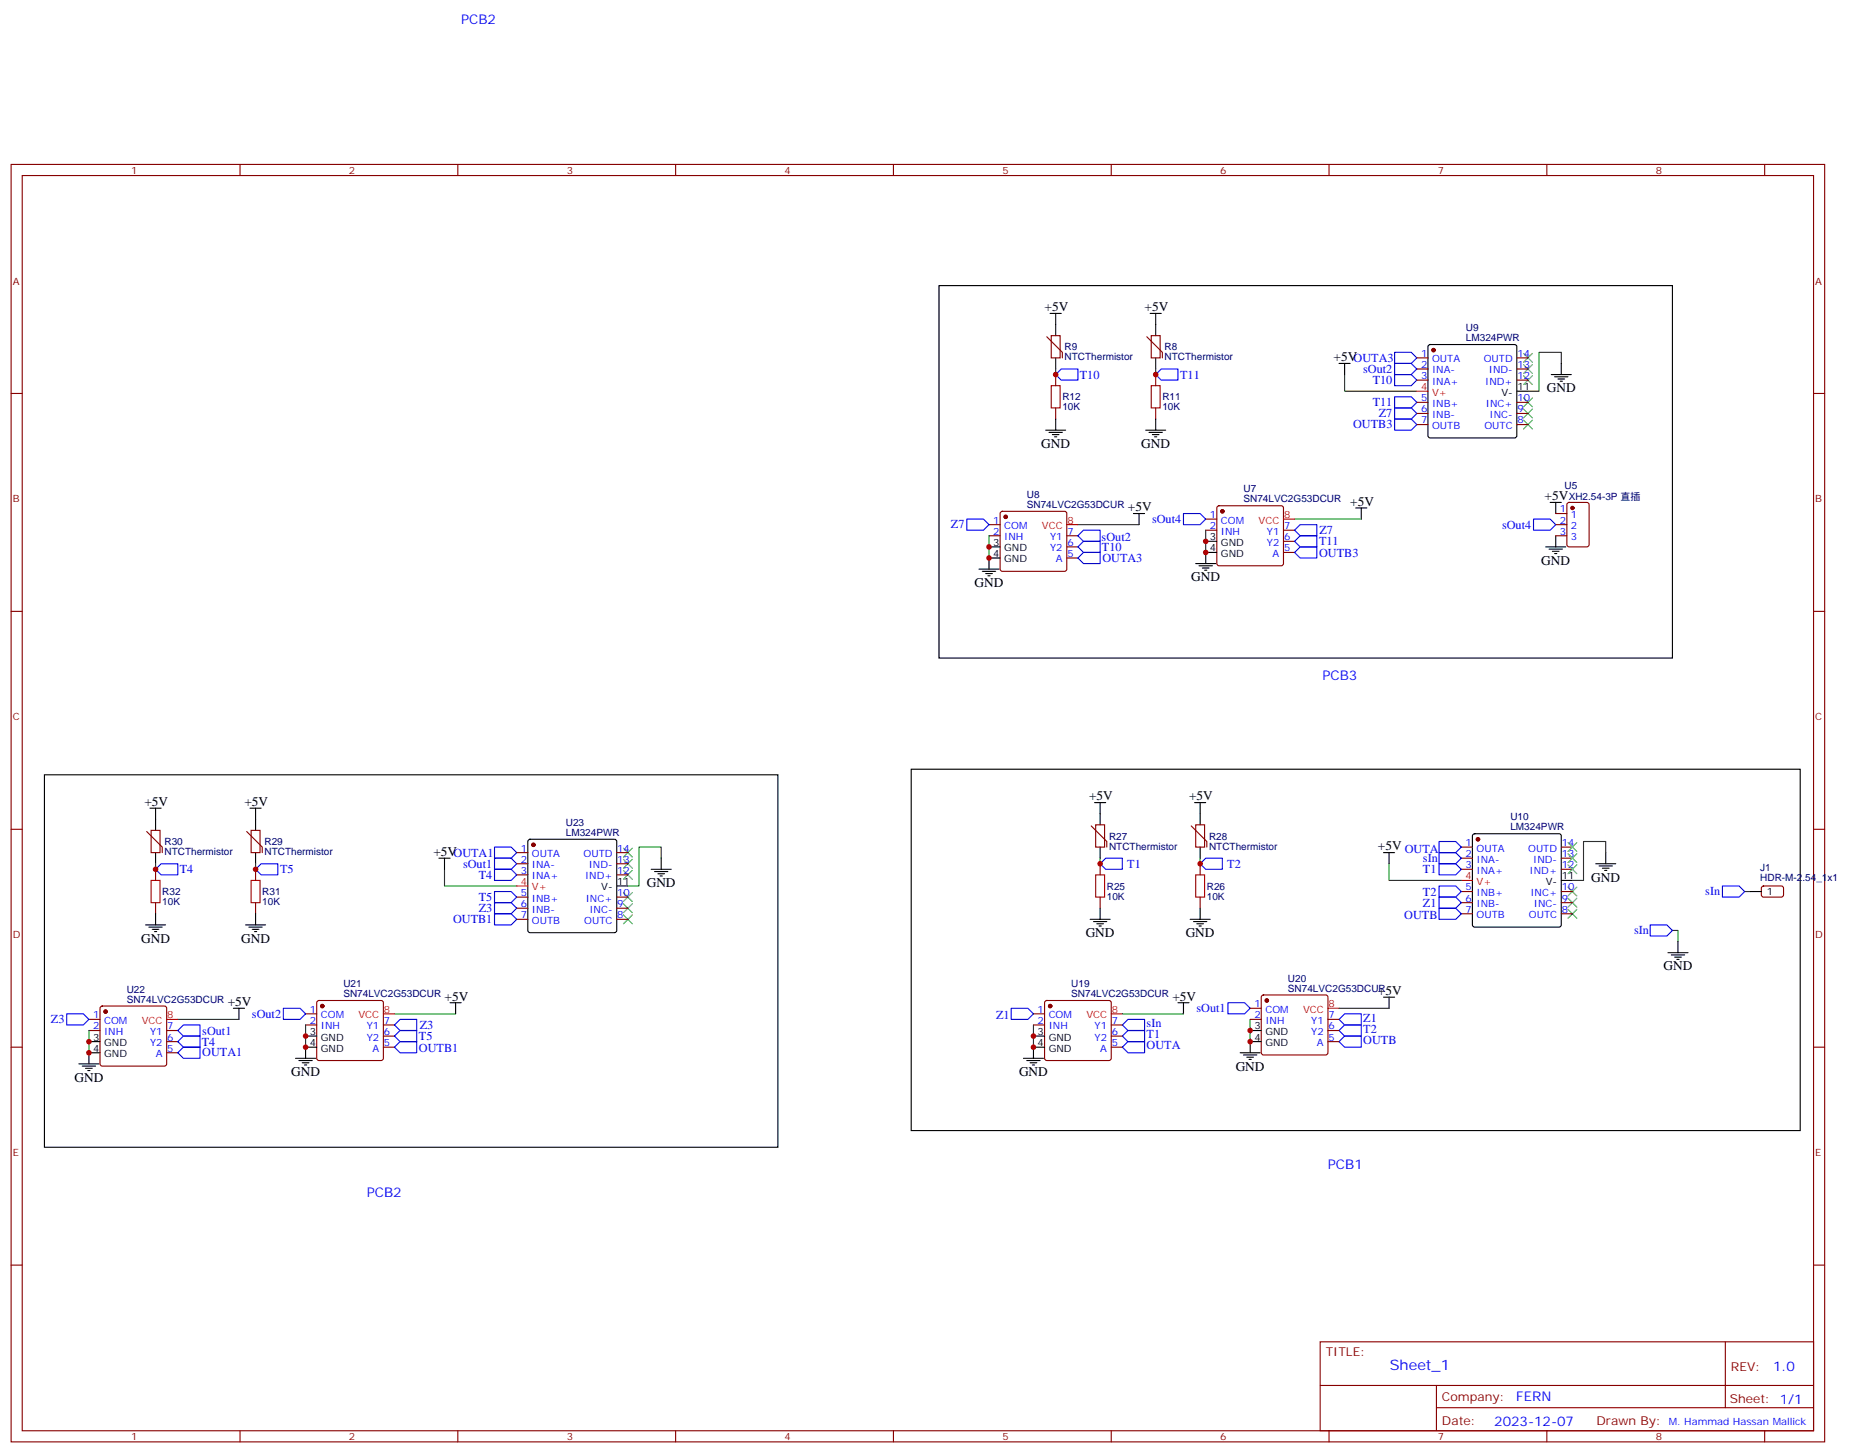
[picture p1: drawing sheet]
<svg xmlns="http://www.w3.org/2000/svg" width="588mm" height="461mm" viewBox="0 0 588 461" stroke-linecap="round" stroke-linejoin="round" font-family="sans-serif">
<g fill="none" stroke="#870000" stroke-width=".35">
<path d="M3.5 52.2h575.8v405.3h-575.8zM7.1 55.7h568.6v398.3h-568.6zM76.2 52.2v3.5M145.3 52.2v3.5M214.5 52.2v3.5M283.6 52.2v3.5M352.8 52.2v3.5M421.9 52.2v3.5M491.1 52.2v3.5M560.2 52.2v3.5M332.3 106.9l5 4.9v1.8M333.7 106.5h2.8v7.1h-2.8z"/>
<path d="M335.1 118.9v3.5M364.1 106.9l4.9 4.9v1.8M365.5 106.5h2.8v7.1h-2.8zM366.9 118.9v3.5M449.8 113.6h3.5M449.8 117.1h3.5M481.5 113.6h3.6M481.5 117.1h3.6M3.5 124.8h3.6M335.1 129.4v3.6M366.9 129.4v3.6M449.8 120.6h3.5"/>
<path d="M449.8 127.7h3.5M449.8 131.2h3.5M449.8 134.7h3.5M481.5 120.6h3.6M481.5 127.7h3.6M481.5 131.2h3.6M481.5 134.7h3.6M575.7 124.8h3.6M497.7 159.6l.4-.2h5.7l.6 .5 .1 12.9-.5 .7h-5.9l-.6-.4-.1-13zM314 166.5h3.5M314 170h3.5M317.7 162.4l.5-.2h19.8l.5 .2 .2 .5v17.7l-.3 .5-.4 .2h-19.8l-.5-.2-.2-.5v-17.7z"/>
<path d="M338.7 170h3.5M338.7 177.1h3.5M338.7 173.5h3.5M382.8 164.7h3.5M382.8 168.2h3.5M386.5 160.7l.5-.2h19.8l.5 .2 .2 .5v17.6l-.3 .5-.4 .2h-19.8l-.5-.2-.2-.5v-17.6zM407.5 168.2h3.5M407.5 175.3h3.5M407.5 171.8h3.5M493.9 162.9h3.5M493.9 166.5h3.5M493.9 170h3.5"/>
<path d="M3.5 194h3.6M575.7 194h3.6M3.5 263.1h3.6M46.6 263.8l4.9 5v1.7M48 263.5h2.8v7h-2.8zM49.4 275.8v3.6M78.3 263.8l5 5v1.7M79.7 263.5h2.8v7h-2.8zM81.1 275.8v3.6M164 270.5h3.6M164 274.1h3.6M164 277.6h3.6"/>
<path d="M195.8 270.5h3.5M195.8 274.1h3.5M195.8 277.6h3.5M346.4 262.1l5 4.9v1.8M347.8 261.7h2.9v7.1h-2.9zM349.2 274.1v3.5M378.2 262.1l4.9 4.9v1.8M379.6 261.7h2.8v7.1h-2.8zM381 274.1v3.5M463.9 268.8h3.5M463.9 272.3h3.5M463.9 275.8h3.5"/>
<path d="M495.7 268.8h3.5M495.7 272.3h3.5M495.7 275.8h3.5M575.7 263.1h3.6M49.4 286.4v3.5M81.1 286.4v3.5M164 284.7h3.6M164 288.2h3.6M164 291.7h3.6M195.8 284.7h3.5M195.8 288.2h3.5M195.8 291.7h3.5"/>
<path d="M349.2 284.7v3.5M381 284.7v3.5M463.9 282.9h3.5M463.9 286.4h3.5M463.9 289.9h3.5M495.7 282.9h3.5M495.7 286.4h3.5M495.7 289.9h3.5M559.4 281.3l.5-.2 5.9 .1 .4 .6-.1 2.4-.6 .5-5.9-.1-.4-.6v-2.2zM32 319.4l.5-.2h19.7l.5 .2 .2 .5v17.7l-.2 .5-.5 .2h-19.7l-.5-.3-.3-.4v-17.7zM100.8 317.7l.4-.2h19.8l.5 .2 .2 .5v17.6l-.2 .5-.5 .2h-19.8l-.5-.2-.2-.5v-17.6zM331.8 317.7l.5-.2h19.8l.5 .2 .2 .5v17.6l-.3 .5-.4 .2h-19.8l-.5-.2-.2-.5v-17.6z"/>
<path d="M396.9 319.9h3.5M400.6 315.9l.5-.2h19.8l.5 .2 .2 .5v17.6l-.3 .5-.4 .3h-19.8l-.5-.3-.2-.5v-17.6zM3.5 332.3h3.6M28.2 323.5h3.5M28.2 327h3.5M52.9 330.5h3.5M52.9 327h3.5M52.9 334h3.5M97 321.7h3.5M97 325.2h3.5M121.7 332.3h3.5M121.7 325.2h3.5"/>
<path d="M121.7 328.8h3.5M328.1 321.7h3.5M328.1 325.2h3.5M352.8 332.3h3.5M352.8 325.2h3.5M352.8 328.8h3.5M396.9 323.5h3.5M421.6 323.5h3.5M421.6 330.5h3.5M421.6 327h3.5M575.7 332.3h3.6M3.5 401.4h3.6"/>
<path d="M575.7 401.4h3.6M419.1 425.8h156.6v28.2h-156.6zM419.1 439.6h156.5M456 439.6v14.1M547.7 425.8v20.9M76.2 454v3.5M145.3 454v3.5M214.5 454v3.5M283.6 454v3.5M352.8 454v3.5M421.9 454v3.5M456 446.7h119.6"/>
<path d="M491.1 454v3.5M560.2 454v3.5"/>
</g>
<g fill="none" stroke="#000" stroke-width=".35">
<path d="M298.1 90.6h232.8v118.2h-232.8zM333.4 99.4h3.5M335.1 99.4v7.1M365.1 99.4h3.6M366.9 99.4v7.1M335.1 113.6v3.5M366.9 113.6v3.5M425.1 115.3h3.5M426.9 115.3v3.6M453.6 109.5l.4-.2h26.8l.5 .2 .2 .5v28.3l-.2 .5-.5 .2h-26.8l-.5-.3-.2-.4v-28.3zM492.5 118.9h6.3M493.5 119.6h4.3"/>
<path d="M495.7 115.3v3.6M332 136.5h6.3M333 137.2h4.3M334.1 137.9h2.1M334.8 138.6h.7M335.1 133v3.5M363.7 136.5h6.4M364.8 137.2h4.2M365.8 137.9h2.1M366.5 138.6h.7M366.9 133v3.5M481.5 124.1h3.6"/>
<path d="M494.6 120.3h2.1M495.3 121h.7M492.1 159.4h3.6M493.9 159.4v3.5M314 173.5h3.5M317.5 177.1h-3.5v3.5M359.8 162.9h3.6M361.6 162.9v3.6M379.6 178.8h6.3M380.6 179.5h4.3M382.8 171.8h3.5M386.3 175.3h-3.5v3.5"/>
<path d="M430.4 161.2h3.5M432.2 161.2v3.5M490.7 173.5h6.4M491.8 174.2h4.2M492.8 174.9h2.1M493.5 175.6h.7M493.9 170v3.5M310.8 180.6h6.3M311.9 181.3h4.2M312.9 182h2.1M313.6 182.7h.7M381.7 180.2h2.1"/>
<path d="M382.4 180.9h.7M14.1 245.9h232.8v118.1h-232.8zM47.6 256.4h3.6M49.4 256.4v7.1M79.4 256.4h3.5M81.1 256.4v7.1M289.3 244.1h282.2v114.6h-282.2zM347.5 254.7h3.5M349.2 254.7v7M379.2 254.7h3.6M381 254.7v7M49.4 270.5v3.6"/>
<path d="M81.1 270.5v3.6M139.3 272.3h3.6M141.1 272.3v3.5M167.8 266.5l.5-.2h26.8l.5 .2 .2 .5v28.2l-.2 .5-.5 .2h-26.8l-.5-.2-.2-.5v-28.2zM206.7 275.8h6.4M207.8 276.5h4.2M208.8 277.2h2.2M209.5 278h.8M209.9 272.3v3.5M349.2 268.8v3.5M381 268.8v3.5M439.2 270.5h3.5"/>
<path d="M441 270.5v3.6M467.7 264.8l.4-.3h26.8l.5 .3 .3 .5v28.2l-.3 .5-.5 .2h-26.8l-.5-.3-.2-.4v-28.2zM495.7 279.4h3.5M506.6 274.1h6.3M507.6 274.8h4.3M508.7 275.5h2.1M509.4 276.2h.7M509.8 270.5v3.6M46.2 293.5h6.4M47.3 294.2h4.2M48.3 294.9h2.1M49 295.6h.7"/>
<path d="M49.4 289.9v3.6M78 293.5h6.3M79 294.2h4.3M80.1 294.9h2.1M80.8 295.6h.7M81.1 289.9v3.6M195.8 281.1h3.5M346.1 291.7h6.3M347.1 292.4h4.3M348.2 293.1h2.1M348.9 293.8h.7M349.2 288.2v3.5"/>
<path d="M377.8 291.7h6.4M378.9 292.4h4.2M379.9 293.1h2.2M380.6 293.8h.8M381 288.2v3.5M532.7 298.8v3.5M555.6 282.9h3.6M74.1 319.9h3.5M75.8 319.9v3.6M142.9 318.2h3.5M144.6 318.2v3.5M373.9 318.2h3.6"/>
<path d="M375.7 318.2v3.5M439.2 316.4h3.5M441 316.4v3.5M529.5 302.3h6.4M530.6 303h4.2M531.6 303.7h2.2M532.3 304.4h.7M25 337.6h6.4M26.1 338.3h4.2M27.2 339h2.1M27.9 339.7h.7M28.2 330.5h3.5"/>
<path d="M31.7 334h-3.5v3.6M93.8 335.8h6.4M94.9 336.5h4.2M96 337.2h2.1M96.7 337.9h.7M97 328.8h3.5M100.5 332.3h-3.5v3.5M324.9 335.8h6.4M326 336.5h4.2M327 337.2h2.1M327.7 337.9h.7M328.1 328.8h3.5"/>
<path d="M331.6 332.3h-3.5v3.5M393.7 334h6.3M394.8 334.8h4.2M395.8 335.5h2.1M396.5 336.2h.7M396.9 327h3.5M400.4 330.5h-3.5v3.5"/>
</g>
<g fill="none" stroke="#3c3" stroke-width=".35">
<path d="M483.7 119.2l2.8 2.8M483.7 115.7l2.8 2.8M483.7 112.1l2.8 2.9M486.5 119.2l-2.8 2.8M486.5 115.7l-2.8 2.8M486.5 112.1l-2.8 2.9M483.7 133.3l2.8 2.8M483.7 129.8l2.8 2.8M483.7 126.3l2.8 2.8M486.5 133.3l-2.8 2.8M486.5 129.8l-2.8 2.8M486.5 126.3l-2.8 2.8"/>
<path d="M197.9 276.2l2.8 2.8M197.9 272.7l2.8 2.8M197.9 269.1l2.8 2.9M200.7 276.2l-2.8 2.8M200.7 272.7l-2.8 2.8M200.7 269.1l-2.8 2.9M497.8 267.4l2.8 2.8M497.8 270.9l2.8 2.8M497.8 274.4l2.8 2.8M500.6 267.4l-2.8 2.8M500.6 270.9l-2.8 2.8M500.6 274.4l-2.8 2.8"/>
<path d="M197.9 290.3l2.8 2.8M197.9 286.8l2.8 2.8M197.9 283.2l2.8 2.9M200.7 290.3l-2.8 2.8M200.7 286.8l-2.8 2.8M200.7 283.2l-2.8 2.9M497.8 288.5l2.8 2.9M497.8 285l2.8 2.8M497.8 281.5l2.8 2.8M500.6 288.5l-2.8 2.9M500.6 285l-2.8 2.8M500.6 281.5l-2.8 2.8"/>
</g>
<g fill="none" stroke="#008700" stroke-width=".35">
<path d="M335.1 117.1v1.8M366.9 117.1v1.8M426.9 118.9v5.2h22.9M495.7 115.3v-3.5h-7.1v12.3h-3.5M314 170v7.1M342.2 166.5h19.4M382.8 168.2v7.1M411 164.7h21.2M49.4 274.1v1.7M81.1 274.1v1.7M141.1 275.8v5.3h22.9M209.9 272.3v-3.5h-7.1v12.3h-3.5"/>
<path d="M349.2 272.3v1.8M381 272.3v1.8M441 274.1v5.3h22.9M509.8 270.5v-3.5h-7.1v12.4h-3.5M530.9 295.2h1.8v3.6M553.9 282.9h1.7M425.1 319.9h15.9M28.2 327v7M56.4 323.5h19.4M97 325.2v7.1M125.2 321.7h19.4M328.1 325.2v7.1"/>
<path d="M356.3 321.7h19.4M396.9 323.5v7"/>
</g>
<g fill="none" stroke="#00f" stroke-width=".35">
<path d="M335.1 118.9l1.8-1.8h5.3v3.5h-5.3zM366.9 118.9l1.8-1.8h5.2v3.5h-5.2zM442.7 118.9h5.3l1.8 1.7-1.8 1.8h-5.3zM442.7 115.3h5.3l1.8 1.8-1.8 1.8h-5.3zM442.7 111.8h5.3l1.8 1.8-1.8 1.7h-5.3zM442.7 129.4h5.3l1.8 1.8-1.8 1.8h-5.3zM442.7 125.9h5.3l1.8 1.8-1.8 1.7h-5.3zM442.7 133h5.3l1.8 1.7-1.8 1.8h-5.3zM306.9 164.7h5.3l1.8 1.8-1.8 1.7h-5.3zM342.2 177.1l1.8-1.8h5.2v3.5h-5.2zM342.2 173.5l1.8-1.7h5.2v3.5h-5.2zM342.2 170l1.8-1.8h5.2v3.6h-5.2z"/>
<path d="M375.7 162.9h5.3l1.8 1.8-1.8 1.8h-5.3zM411 168.2l1.7-1.7h5.3v3.5h-5.3zM411 171.8l1.7-1.8h5.3v3.5h-5.3zM411 175.3l1.7-1.8h5.3v3.6h-5.3zM486.8 164.7h5.3l1.8 1.8-1.8 1.7h-5.3zM51.2 274.1h5.2v3.5h-5.2l-1.8-1.8zM82.9 274.1h5.3v3.5h-5.3l-1.8-1.8zM157 275.8h5.3l1.7 1.8-1.7 1.8h-5.3zM157 272.3h5.3l1.7 1.8-1.7 1.7h-5.3zM157 268.8h5.3l1.7 1.7-1.7 1.8h-5.3zM349.2 274.1l1.8-1.8h5.3v3.5h-5.3zM381 274.1l1.8-1.8h5.3v3.5h-5.3z"/>
<path d="M456.8 267h5.3l1.8 1.8-1.8 1.7h-5.3zM456.8 270.5h5.3l1.8 1.8-1.8 1.8h-5.3zM456.8 274.1h5.3l1.8 1.7-1.8 1.8h-5.3zM157 286.4h5.3l1.7 1.8-1.7 1.7h-5.3zM157 282.9h5.3l1.7 1.8-1.7 1.7h-5.3zM157 289.9h5.3l1.7 1.8-1.7 1.8h-5.3zM456.8 288.2h5.3l1.8 1.7-1.8 1.8h-5.3zM456.8 281.1h5.3l1.8 1.8-1.8 1.8h-5.3zM456.8 284.7h5.3l1.8 1.7-1.8 1.8h-5.3zM523.9 293.5h5.3l1.7 1.7-1.7 1.8h-5.3zM546.8 281.1h5.3l1.8 1.8-1.8 1.8h-5.3zM90 319.9h5.2l1.8 1.8-1.8 1.8h-5.2z"/>
<path d="M321 319.9h5.3l1.8 1.8-1.8 1.8h-5.3zM389.8 318.2h5.3l1.8 1.7-1.8 1.8h-5.3zM21.2 321.7h5.3l1.7 1.8-1.7 1.7h-5.3zM56.4 334l1.8-1.7h5.3v3.5h-5.3zM56.4 327l1.8-1.8h5.3v3.6h-5.3zM58.2 328.8h5.3v3.5h-5.3l-1.8-1.8zM125.2 325.2l1.8-1.7h5.3v3.5h-5.3zM125.2 328.8l1.8-1.8h5.3v3.5h-5.3zM125.2 332.3l1.8-1.8h5.3v3.5h-5.3zM356.3 328.8l1.8-1.8h5.3v3.5h-5.3zM356.3 332.3l1.8-1.8h5.3v3.5h-5.3zM358.1 323.5h5.3v3.5h-5.3l-1.8-1.8z"/>
<path d="M425.1 330.5l1.8-1.7h5.3v3.5h-5.3zM425.1 327l1.8-1.8h5.3v3.6h-5.3zM425.1 323.5l1.8-1.8h5.3v3.5h-5.3z"/>
</g>
<g fill="#870000" stroke="#870000" stroke-width=".35">
<circle cx="499.2" cy="161.2" r=".53"/>
<circle cx="388.1" cy="162.2" r=".53"/>
<circle cx="319.3" cy="164" r=".53"/>
<circle cx="455.1" cy="111.1" r=".53"/>
<circle cx="469.2" cy="266.3" r=".53"/>
<circle cx="333.4" cy="319.2" r=".53"/>
<circle cx="402.2" cy="317.5" r=".53"/>
<circle cx="102.3" cy="319.2" r=".53"/>
<circle cx="33.5" cy="321" r=".53"/>
<circle cx="169.3" cy="268.1" r=".53"/>
</g>
<path d="M449.8 124.1h3.5M338.7 166.5h3.5M407.5 164.7h3.5M463.9 279.4h3.5M164 281.1h3.6M421.6 319.9h3.5M52.9 323.5h3.5M121.7 321.7h3.5M352.8 321.7h3.5" fill="none" stroke="#f00" stroke-width=".35"/>
<path d="M333.7 122.4h2.8v7h-2.8zM365.5 122.4h2.8v7h-2.8zM48 279.4h2.8v7h-2.8zM79.7 279.4h2.8v7h-2.8zM347.8 277.6h2.9v7.1h-2.9zM379.6 277.6h2.8v7.1h-2.8z" fill="none" stroke="#a10000" stroke-width=".35"/>
<g fill="#c00">
<circle cx="382.8" cy="175.3" r=".88"/>
<circle cx="382.8" cy="171.8" r=".88"/>
<circle cx="314" cy="177.1" r=".88"/>
<circle cx="314" cy="173.5" r=".88"/>
<circle cx="366.9" cy="118.9" r=".88"/>
<circle cx="335.1" cy="118.9" r=".88"/>
<circle cx="349.3" cy="274.1" r=".88"/>
<circle cx="381" cy="274.1" r=".88"/>
<circle cx="328.1" cy="328.8" r=".88"/>
<circle cx="328.1" cy="332.3" r=".88"/>
<circle cx="396.9" cy="327" r=".88"/>
<circle cx="396.9" cy="330.5" r=".88"/>
<circle cx="97" cy="328.8" r=".88"/>
<circle cx="97" cy="332.3" r=".88"/>
<circle cx="28.2" cy="334" r=".88"/>
<circle cx="28.2" cy="330.5" r=".88"/>
<circle cx="81.1" cy="275.8" r=".88"/>
<circle cx="49.4" cy="275.8" r=".88"/>
</g>
<text font-size="4.6" fill="#00f" x="441.2" y="434.8">Sheet_1</text>
<g font-size="4.2" fill="#00f">
<text x="146.4" y="7.7">PCB2</text>
<text x="419.8" y="215.9">PCB3</text>
<text x="421.6" y="371.1">PCB1</text>
<text x="116.4" y="379.9">PCB2</text>
<text x="562.9" y="435">1.0</text>
<text x="481.3" y="444.6">FERN</text>
<text x="474.4" y="452.4">2023-12-07</text>
</g>
<g font-size="4.2">
<text x="331.6" y="98.7">+5V</text>
<text x="363.4" y="98.7">+5V</text>
<text x="423.3" y="114.6">+5VOUTA3</text>
<text x="491.1" y="124.5">GND</text>
<text x="330.6" y="142.1">GND</text>
<text x="362.3" y="142.1">GND</text>
<text x="428.6" y="160.5">+5V</text>
<text x="490.4" y="158.7">+5V</text>
<text x="358.1" y="162.2">+5V</text>
<text x="489.3" y="179.2">GND</text>
<text x="378.2" y="184.5">GND</text>
<text x="309.4" y="186.2">GND</text>
<text x="45.9" y="255.7">+5V</text>
<text x="77.6" y="255.7">+5V</text>
<text x="345.7" y="254">+5V</text>
<text x="377.5" y="254">+5V</text>
<text x="437.4" y="269.8">+5V OUTA</text>
<text x="137.6" y="271.6">+5VOUTA1</text>
<text x="205.3" y="281.5">GND</text>
<text x="505.2" y="279.7">GND</text>
<text x="44.8" y="299.1">GND</text>
<text x="76.6" y="299.1">GND</text>
<text x="344.7" y="297.4">GND</text>
<text x="376.4" y="297.4">GND</text>
<text x="528.1" y="307.9">GND</text>
<text x="141.1" y="317.5">+5V</text>
<text x="372.2" y="317.5">+5V</text>
<text x="437.4" y="315.7">+5V</text>
<text x="72.3" y="319.2">+5V</text>
<text x="92.4" y="341.5">GND</text>
<text x="323.5" y="341.5">GND</text>
<text x="392.3" y="339.7">GND</text>
<text x="23.6" y="343.2">GND</text>
</g>
<g font-size="3.9" fill="#00f">
<text x="432.8" y="118.3">sOut2</text>
<text x="342.8" y="120.2">T10</text>
<text x="374.7" y="120.2">T11</text>
<text x="435.8" y="121.8">T10</text>
<text x="435.8" y="128.9">T11</text>
<text x="429.6" y="135.9">OUTB3</text>
<text x="437.7" y="132.4">Z7</text>
<text x="301.9" y="167.7">Z7</text>
<text x="365.7" y="166">sOut4</text>
<text x="476.9" y="167.7">sOut4</text>
<text x="349.7" y="171.5">sOut2</text>
<text x="418.8" y="173.1">T11</text>
<text x="418.9" y="169.5">Z7</text>
<text x="349.8" y="174.8">T10</text>
<text x="350" y="178.4">OUTA3</text>
<text x="418.8" y="176.6">OUTB3</text>
<text x="147" y="275.3">sOut1</text>
<text x="357.8" y="275.3">T1</text>
<text x="389.6" y="275.3">T2</text>
<text x="451.7" y="273.6">sIn</text>
<text x="57.1" y="277">T4</text>
<text x="88.9" y="277">T5</text>
<text x="152" y="278.8">T4</text>
<text x="451.7" y="277.1">T1</text>
<text x="152" y="285.9">T5</text>
<text x="451.7" y="284.1">T2</text>
<text x="451.7" y="287.7">Z1</text>
<text x="541.4" y="284.1">sIn</text>
<text x="143.8" y="293">OUTB1</text>
<text x="152" y="289.4">Z3</text>
<text x="445.8" y="291.7">OUTB</text>
<text x="518.8" y="296.5">sIn</text>
<text x="80" y="323">sOut2</text>
<text x="316.2" y="323.5">Z1</text>
<text x="379.8" y="321.1">sOut1</text>
<text x="16.2" y="324.7">Z3</text>
<text x="64.2" y="328.3">sOut1</text>
<text x="133" y="329.9">T5</text>
<text x="133.2" y="326.5">Z3</text>
<text x="364" y="325.9">sIn</text>
<text x="364" y="329.5">T1</text>
<text x="432.8" y="327.7">T2</text>
<text x="432.8" y="324.2">Z1</text>
<text x="64.1" y="331.8">T4</text>
<text x="64.2" y="335.2">OUTA1</text>
<text x="133" y="333.8">OUTB1</text>
<text x="364" y="333">OUTA</text>
<text x="432.8" y="331.2">OUTB</text>
</g>
<g font-size="3.9" fill="#800">
<text x="420.9" y="430.4">TITLE:</text>
<text x="549.5" y="435">REV:</text>
<text x="457.8" y="444.6">Company:</text>
<text x="549.1" y="445.2">Sheet: 1/1</text>
<text x="457.8" y="452.2">Date:</text>
<text x="506.8" y="452.3">Drawn By:</text>
</g>
<g font-size="3.2" fill="#800">
<text x="41.6" y="55.2">1</text>
<text x="110.8" y="55.2">2</text>
<text x="179.9" y="55.2">3</text>
<text x="249.1" y="55.2">4</text>
<text x="318.2" y="55.2">5</text>
<text x="387.3" y="55.2">6</text>
<text x="456.5" y="55.2">7</text>
<text x="525.6" y="55.2">8</text>
<text x="4.1" y="90.3">A</text>
<text x="576.3" y="90.3">A</text>
<text x="4.1" y="159.4">B</text>
<text x="576.3" y="159.4">B</text>
<text x="4.1" y="228.6">C</text>
<text x="576.3" y="228.6">C</text>
<text x="4.1" y="297.7">D</text>
<text x="576.3" y="297.7">D</text>
<text x="4.1" y="366.9">E</text>
<text x="576.3" y="366.9">E</text>
<text x="41.6" y="457">1</text>
<text x="110.8" y="457">2</text>
<text x="179.9" y="457">3</text>
<text x="249.1" y="457">4</text>
<text x="318.2" y="457">5</text>
<text x="387.3" y="457">6</text>
<text x="456.5" y="457">7</text>
<text x="525.6" y="457">8</text>
</g>
<g font-size="3.2" fill="#000080">
<text x="465.4" y="105">U9</text>
<text x="338" y="111.2">R9</text>
<text x="369.7" y="111.2">R8</text>
<text x="465.4" y="108.3">LM324PWR</text>
<text x="338" y="114.4">NTCThermistor</text>
<text x="369.7" y="114.4">NTCThermistor</text>
<text x="337.3" y="130.2">10K</text>
<text x="337.3" y="127.1">R12</text>
<text x="369" y="130.2">10K</text>
<text x="369" y="127.1">R11</text>
<text x="496.7" y="155.1">U5</text>
<text x="326" y="161.2">SN74LVC2G53DCUR</text>
<text x="326" y="158">U8</text>
<text x="394.8" y="159.4">SN74LVC2G53DCUR</text>
<text x="394.8" y="156.2">U7</text>
<text x="498" y="158.8">XH2.54-3P 直插</text>
<text x="179.6" y="262">U23</text>
<text x="479.5" y="263.5">LM324PWR</text>
<text x="479.5" y="260.3">U10</text>
<text x="52.2" y="268.2">R30</text>
<text x="84" y="268.2">R29</text>
<text x="179.6" y="265.3">LM324PWR</text>
<text x="352.1" y="269.6">NTCThermistor</text>
<text x="352.1" y="266.4">R27</text>
<text x="383.8" y="269.6">NTCThermistor</text>
<text x="383.8" y="266.4">R28</text>
<text x="52.2" y="271.3">NTCThermistor</text>
<text x="84" y="271.3">NTCThermistor</text>
<text x="558.8" y="279.6">HDR-M-2.54_1x1</text>
<text x="558.8" y="276.4">J1</text>
<text x="51.5" y="287.2">10K</text>
<text x="51.5" y="284">R32</text>
<text x="83.3" y="287.2">10K</text>
<text x="83.3" y="284">R31</text>
<text x="351.4" y="285.5">10K</text>
<text x="351.4" y="282.3">R25</text>
<text x="383.1" y="285.5">10K</text>
<text x="383.1" y="282.3">R26</text>
<text x="408.9" y="311.5">U20</text>
<text x="40.2" y="315">U22</text>
<text x="109" y="316.4">SN74LVC2G53DCUR</text>
<text x="109" y="313.2">U21</text>
<text x="340.1" y="316.4">SN74LVC2G53DCUR</text>
<text x="340.1" y="313.2">U19</text>
<text x="408.9" y="314.6">SN74LVC2G53DCUR</text>
<text x="40.2" y="318.2">SN74LVC2G53DCUR</text>
</g>
<g font-size="3.2" fill="#00f">
<text x="451.1" y="113.2">1</text>
<text x="481.7" y="113.2">14</text>
<text x="451.1" y="116.7">2</text>
<text x="454.6" y="115">OUTA</text>
<text x="454.6" y="118.5">INA-</text>
<text x="471" y="115">OUTD</text>
<text x="472.6" y="118.5">IND-</text>
<text x="481.7" y="116.7">13</text>
<text x="451.1" y="120.3">3</text>
<text x="454.6" y="122">INA+</text>
<text x="471.5" y="122">IND+</text>
<text x="481.7" y="120.3">12</text>
<text x="451.1" y="127.3">5</text>
<text x="451.1" y="130.8">6</text>
<text x="454.6" y="129.1">INB+</text>
<text x="471.7" y="129.1">INC+</text>
<text x="481.7" y="130.8">9</text>
<text x="481.7" y="127.3">10</text>
<text x="451.1" y="134.4">7</text>
<text x="454.6" y="132.6">INB-</text>
<text x="454.6" y="136.1">OUTB</text>
<text x="471.2" y="136.1">OUTC</text>
<text x="472.9" y="132.6">INC-</text>
<text x="481.7" y="134.4">8</text>
<text x="315.3" y="166.1">1</text>
<text x="318.8" y="167.9">COM</text>
<text x="384.1" y="164.4">1</text>
<text x="384.1" y="167.9">2</text>
<text x="387.6" y="166.1">COM</text>
<text x="407.6" y="167.9">7</text>
<text x="495.2" y="162.6">1</text>
<text x="495.2" y="166.1">2</text>
<text x="498.7" y="164.4">1</text>
<text x="498.7" y="167.9">2</text>
<text x="315.3" y="169.7">2</text>
<text x="318.8" y="171.4">INH</text>
<text x="333.4" y="171.4">Y1</text>
<text x="338.8" y="173.2">6</text>
<text x="338.8" y="169.7">7</text>
<text x="387.6" y="169.7">INH</text>
<text x="402.2" y="173.2">Y2</text>
<text x="402.2" y="169.7">Y1</text>
<text x="407.6" y="171.4">6</text>
<text x="495.2" y="169.7">3</text>
<text x="498.7" y="171.4">3</text>
<text x="333.4" y="174.9">Y2</text>
<text x="335.2" y="178.5">A</text>
<text x="338.8" y="176.7">5</text>
<text x="404" y="176.7">A</text>
<text x="407.6" y="174.9">5</text>
<text x="465.2" y="268.4">1</text>
<text x="495.8" y="268.4">14</text>
<text x="165.4" y="270.2">1</text>
<text x="165.4" y="273.7">2</text>
<text x="168.9" y="272">OUTA</text>
<text x="168.9" y="275.5">INA-</text>
<text x="185.3" y="272">OUTD</text>
<text x="186.9" y="275.5">IND-</text>
<text x="196" y="273.7">13</text>
<text x="196" y="270.2">14</text>
<text x="465.2" y="272">2</text>
<text x="465.2" y="275.5">3</text>
<text x="468.7" y="270.2">OUTA</text>
<text x="468.7" y="273.7">INA-</text>
<text x="485.1" y="270.2">OUTD</text>
<text x="486.8" y="273.7">IND-</text>
<text x="495.8" y="275.5">12</text>
<text x="495.8" y="272">13</text>
<text x="165.4" y="277.2">3</text>
<text x="168.9" y="279">INA+</text>
<text x="185.7" y="279">IND+</text>
<text x="196" y="277.2">12</text>
<text x="468.7" y="277.2">INA+</text>
<text x="485.6" y="277.2">IND+</text>
<text x="165.4" y="284.3">5</text>
<text x="165.4" y="287.8">6</text>
<text x="168.9" y="286.1">INB+</text>
<text x="186" y="286.1">INC+</text>
<text x="196" y="287.8">9</text>
<text x="196" y="284.3">10</text>
<text x="465.2" y="282.5">5</text>
<text x="465.2" y="286.1">6</text>
<text x="468.7" y="284.3">INB+</text>
<text x="468.7" y="287.8">INB-</text>
<text x="485.8" y="284.3">INC+</text>
<text x="487" y="287.8">INC-</text>
<text x="495.8" y="286.1">9</text>
<text x="495.8" y="282.5">10</text>
<text x="165.4" y="291.4">7</text>
<text x="168.9" y="289.6">INB-</text>
<text x="168.9" y="293.1">OUTB</text>
<text x="185.5" y="293.1">OUTC</text>
<text x="187.1" y="289.6">INC-</text>
<text x="196" y="291.4">8</text>
<text x="465.2" y="289.6">7</text>
<text x="468.7" y="291.4">OUTB</text>
<text x="485.4" y="291.4">OUTC</text>
<text x="495.8" y="289.6">8</text>
<text x="29.6" y="323.1">1</text>
<text x="98.4" y="321.3">1</text>
<text x="101.8" y="323.1">COM</text>
<text x="329.4" y="321.3">1</text>
<text x="332.9" y="323.1">COM</text>
<text x="398.2" y="319.6">1</text>
<text x="398.2" y="323.1">2</text>
<text x="401.7" y="321.3">COM</text>
<text x="421.7" y="323.1">7</text>
<text x="29.6" y="326.6">2</text>
<text x="33.1" y="324.9">COM</text>
<text x="33.1" y="328.4">INH</text>
<text x="47.6" y="328.4">Y1</text>
<text x="53.1" y="326.6">7</text>
<text x="98.4" y="324.9">2</text>
<text x="101.8" y="326.6">INH</text>
<text x="116.4" y="326.6">Y1</text>
<text x="121.9" y="328.4">6</text>
<text x="121.9" y="324.9">7</text>
<text x="329.4" y="324.9">2</text>
<text x="332.9" y="326.6">INH</text>
<text x="347.5" y="326.6">Y1</text>
<text x="353" y="328.4">6</text>
<text x="353" y="324.9">7</text>
<text x="401.7" y="324.9">INH</text>
<text x="416.3" y="328.4">Y2</text>
<text x="416.3" y="324.9">Y1</text>
<text x="421.7" y="326.6">6</text>
<text x="47.6" y="331.9">Y2</text>
<text x="49.4" y="335.5">A</text>
<text x="53.1" y="333.7">5</text>
<text x="53.1" y="330.2">6</text>
<text x="116.4" y="330.2">Y2</text>
<text x="118.2" y="333.7">A</text>
<text x="121.9" y="331.9">5</text>
<text x="347.5" y="330.2">Y2</text>
<text x="349.3" y="333.7">A</text>
<text x="353" y="331.9">5</text>
<text x="418.1" y="331.9">A</text>
<text x="421.7" y="330.2">5</text>
<text x="529.7" y="452.3">M. Hammad Hassan Mallick</text>
</g>
<g font-size="3.2" fill="#f00">
<text x="451.1" y="123.8">4</text>
<text x="454.6" y="125.6">V+</text>
<text x="330.8" y="167.9">VCC</text>
<text x="338.8" y="166.1">8</text>
<text x="399.6" y="166.1">VCC</text>
<text x="407.6" y="164.4">8</text>
<text x="165.4" y="280.8">4</text>
<text x="465.2" y="279">4</text>
<text x="468.7" y="280.8">V+</text>
<text x="168.9" y="282.5">V+</text>
<text x="53.1" y="323.1">8</text>
<text x="113.8" y="323.1">VCC</text>
<text x="121.9" y="321.3">8</text>
<text x="344.9" y="323.1">VCC</text>
<text x="353" y="321.3">8</text>
<text x="413.7" y="321.3">VCC</text>
<text x="421.7" y="319.6">8</text>
<text x="45" y="324.9">VCC</text>
</g>
<g font-size="3.2">
<text x="476.6" y="125.6">V-</text>
<text x="481.7" y="123.8">11</text>
<text x="315.3" y="173.2">3</text>
<text x="384.1" y="171.4">3</text>
<text x="387.6" y="173.2">GND</text>
<text x="315.3" y="176.7">4</text>
<text x="318.8" y="174.9">GND</text>
<text x="318.8" y="178.5">GND</text>
<text x="384.1" y="174.9">4</text>
<text x="387.6" y="176.7">GND</text>
<text x="196" y="280.8">11</text>
<text x="490.7" y="280.8">V-</text>
<text x="495.8" y="279">11</text>
<text x="190.9" y="282.5">V-</text>
<text x="560.9" y="284">1</text>
<text x="98.4" y="328.4">3</text>
<text x="329.4" y="328.4">3</text>
<text x="398.2" y="326.6">3</text>
<text x="401.7" y="328.4">GND</text>
<text x="29.6" y="330.2">3</text>
<text x="29.6" y="333.7">4</text>
<text x="33.1" y="331.9">GND</text>
<text x="33.1" y="335.5">GND</text>
<text x="98.4" y="331.9">4</text>
<text x="101.8" y="330.2">GND</text>
<text x="101.8" y="333.7">GND</text>
<text x="329.4" y="331.9">4</text>
<text x="332.9" y="330.2">GND</text>
<text x="332.9" y="333.7">GND</text>
<text x="398.2" y="330.2">4</text>
<text x="401.7" y="331.9">GND</text>
</g>
</svg>
